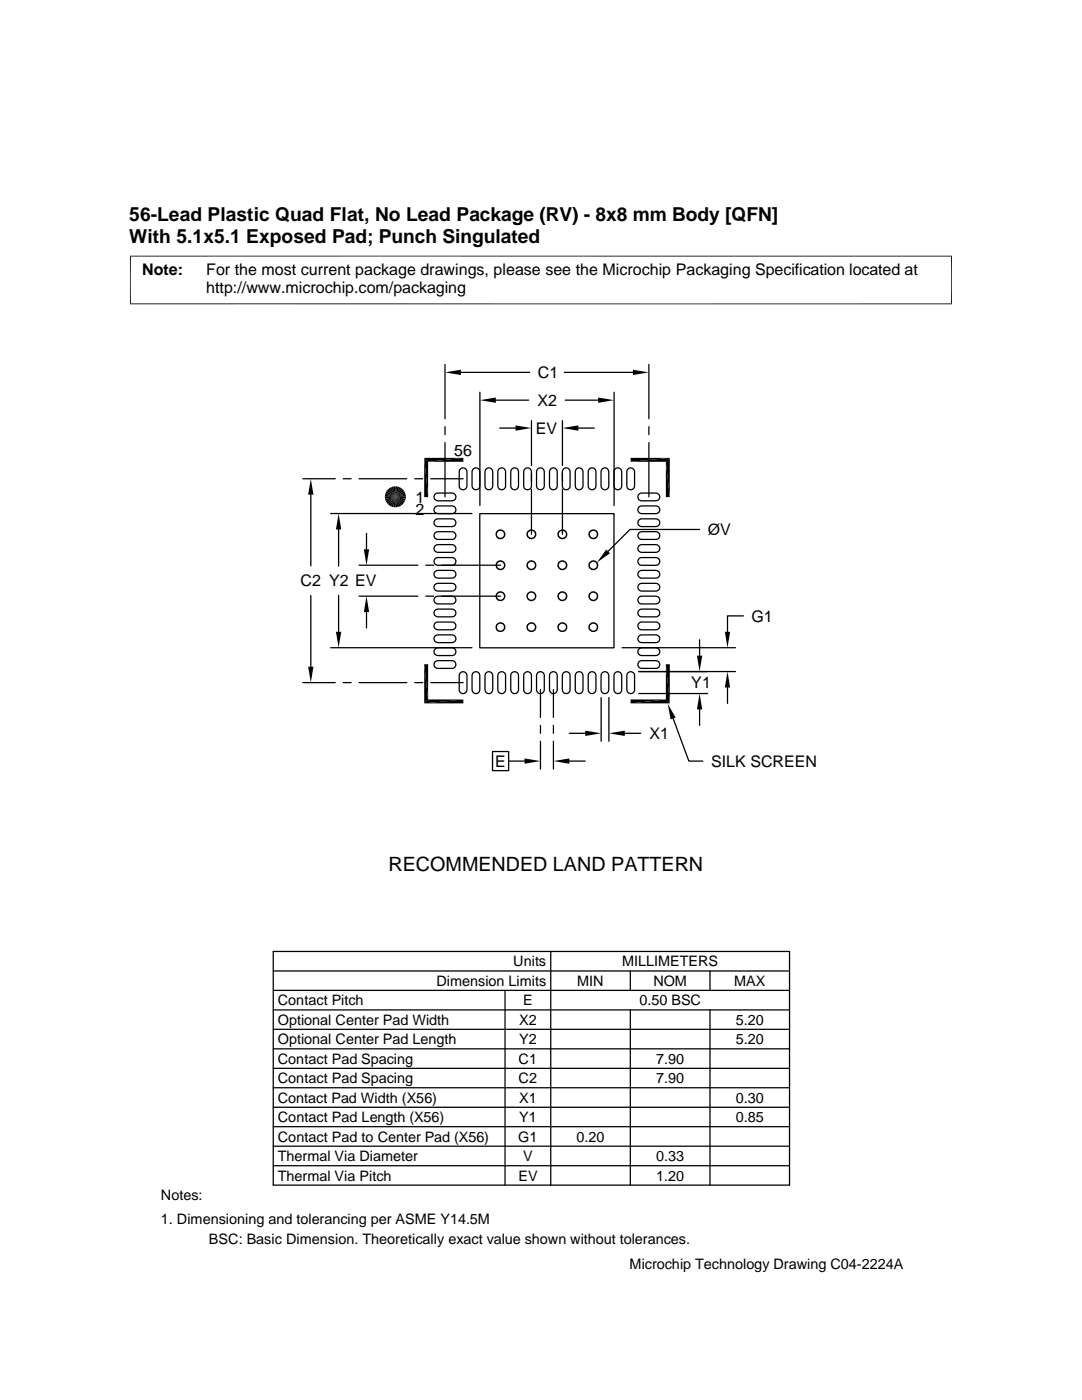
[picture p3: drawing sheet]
<svg xmlns="http://www.w3.org/2000/svg" width="216mm" height="279mm" viewBox="0 0 216 279" stroke-linecap="round" stroke-linejoin="round" font-family="sans-serif">
<g fill="none" stroke="#000" stroke-width=".25">
<path d="M88.8 72.7v10.9M92 74.3h13.7M95.8 78.3v22.6M98.9 79.9h6.6M112.6 74.3h13.7M112.8 79.9h6.6M122.5 78.3v22.6M129.5 72.7v10.9M60.4 95.5h6.5M62 98.7v14.2M68.5 95.5h1.6M71.6 95.5h9.6"/>
<path d="M82.8 95.5h1.5M85.9 95.5h6.5M86.7 98.7l.4-.3h3.1a.77 .77 0 0 1 .8 .8 .77 .77 0 0 1-.8 .7h-3.1a.77 .77 0 0 1-.4-1.2zM88.8 85.2v1.5M88.8 88.3v10.8M91.9 93.5l.3-.1a.77 .77 0 0 1 1 .7v2.9a.77 .77 0 0 1-.8 .7 .77 .77 0 0 1-.8-.7l.1-3.1zM94.5 93.5l.2-.1a.77 .77 0 0 1 1 .7v2.9a.77 .77 0 0 1-.7 .7 .77 .77 0 0 1-.8-.7v-2.9zM97.1 93.5l.2-.1a.77 .77 0 0 1 1 .7v2.9a.77 .77 0 0 1-.8 .7 .77 .77 0 0 1-.7-.7v-2.9zM99.7 93.5l.2-.1a.76 .76 0 0 1 1 .7v2.9a.77 .77 0 0 1-.8 .7 .77 .77 0 0 1-.8-.7v-2.9zM99.7 85.4h3.2M102.2 93.5l.2-.1a.77 .77 0 0 1 1.1 .7v2.9a.77 .77 0 0 1-.8 .7 .77 .77 0 0 1-.8-.7v-2.9zM104.8 93.5l.2-.1a.77 .77 0 0 1 1 .7v2.9a.77 .77 0 0 1-.7 .7 .77 .77 0 0 1-.8-.7v-3.1z"/>
<path d="M106 83.9v9M106 94.5v1.6M106 97.7v8.9M107.4 93.5l.2-.1a.77 .77 0 0 1 1 .7v2.9a.77 .77 0 0 1-.8 .7 .77 .77 0 0 1-.7-.7v-2.9zM110 93.5l.2-.1a.77 .77 0 0 1 1 .7v2.9a.77 .77 0 0 1-.8 .7 .77 .77 0 0 1-.8-.7v-2.9zM112.2 83.9v9M112.2 94.5v1.6M112.2 97.7v8.9M112.5 93.5l.3-.1a.76 .76 0 0 1 .9 .7v2.9a.77 .77 0 0 1-.7 .7 .77 .77 0 0 1-.8-.7v-2.9zM115.1 93.5l.2-.1a.77 .77 0 0 1 1 .7v2.9a.77 .77 0 0 1-.7 .7 .77 .77 0 0 1-.8-.7v-2.9zM115.4 85.4h3.2M117.7 93.5l.2-.1a.77 .77 0 0 1 1 .7v2.9a.77 .77 0 0 1-.8 .7 .77 .77 0 0 1-.7-.7v-3.1z"/>
<path d="M120.2 93.5l.3-.1a.77 .77 0 0 1 1 .7v2.9a.77 .77 0 0 1-.8 .7 .77 .77 0 0 1-.8-.7v-2.9zM122.8 93.5l.2-.1a.77 .77 0 0 1 1.1 .7v2.9a.77 .77 0 0 1-.8 .7 .77 .77 0 0 1-.8-.7v-2.9zM125.4 93.5l.2-.1a.76 .76 0 0 1 1 .7v2.9a.77 .77 0 0 1-.8 .7 .77 .77 0 0 1-.7-.7v-2.9zM127.6 98.6l.4-.2h2.9a.77 .77 0 0 1 .8 .8 .77 .77 0 0 1-.8 .7h-2.9a.78 .78 0 0 1-.7-.5 .78 .78 0 0 1 .3-.8zM129.5 85.2v1.5M129.5 88.3v10.8M62 118.9v14.2M66 102.5h28.2M67.6 105.7v7.3M67.6 118.8v7.3M71.6 119h11.8M71.6 112.8h11.8"/>
<path d="M73.1 106.4v3.2M85 119h1.6M85 112.8h1.6M86.7 101.3l.7-.3h2.8a.77 .77 0 0 1 .8 .7 .77 .77 0 0 1-.8 .8h-3.1a.77 .77 0 0 1-.4-1.2zM86.7 103.9l.7-.4h2.8a.77 .77 0 0 1 .8 .8 .77 .77 0 0 1-.8 .8h-3.1a.77 .77 0 0 1-.4-1.2zM86.7 106.4l.7-.3h2.8a.77 .77 0 0 1 .8 .8 .77 .77 0 0 1-.8 .8h-2.8l-.5-.2a.76 .76 0 0 1-.2-1.1zM86.7 109l.7-.3h2.8a.77 .77 0 0 1 .8 .8 .77 .77 0 0 1-.8 .7h-3.1a.77 .77 0 0 1-.4-1.2zM86.7 111.6l.4-.3h3.1a.77 .77 0 0 1 .8 .7 .77 .77 0 0 1-.8 .8h-3.1a.77 .77 0 0 1-.4-1.2zM86.7 114.2l.7-.4h2.8a.77 .77 0 0 1 .8 .8 .77 .77 0 0 1-.8 .8l-3.1-.1a.77 .77 0 0 1-.4-1.1zM86.7 116.7l.7-.3h2.8a.77 .77 0 0 1 .8 .8 .77 .77 0 0 1-.8 .8l-3.1-.1a.77 .77 0 0 1-.4-1.2zM86.7 119.3l.7-.3h2.8a.77 .77 0 0 1 .8 .8 .77 .77 0 0 1-.8 .7h-2.8l-.5-.1a.76 .76 0 0 1-.2-1.1zM88.1 119h11.8"/>
<path d="M88.1 112.8h11.8M95.7 102.5h26.8v26.8h-26.8zM127.6 119.1l.4-.1h2.9a.77 .77 0 0 1 .8 .8 .77 .77 0 0 1-.8 .7h-2.9a.77 .77 0 0 1-.7-.5 .77 .77 0 0 1 .3-.9zM127.6 116.6l.4-.2h2.9a.77 .77 0 0 1 .8 .8 .77 .77 0 0 1-.8 .8h-2.9a.77 .77 0 0 1-.7-.6 .77 .77 0 0 1 .3-.8zM127.6 114l.4-.2h2.9a.77 .77 0 0 1 .8 .8 .77 .77 0 0 1-.8 .8h-2.9a.77 .77 0 0 1-.7-.6 .77 .77 0 0 1 .3-.8zM127.6 111.4l.4-.1h2.9a.77 .77 0 0 1 .8 .7 .77 .77 0 0 1-.8 .8h-2.9a.78 .78 0 0 1-.7-.5 .78 .78 0 0 1 .3-.9zM127.6 108.8l.4-.1h2.9a.77 .77 0 0 1 .8 .8 .77 .77 0 0 1-.8 .7h-2.9a.77 .77 0 0 1-.7-.5 .77 .77 0 0 1 .3-.9zM127.6 106.3l.4-.2h2.9a.77 .77 0 0 1 .8 .8 .77 .77 0 0 1-.8 .8h-2.9a.77 .77 0 0 1-.7-.6 .77 .77 0 0 1 .3-.8zM127.6 103.7l.4-.2h2.9a.77 .77 0 0 1 .8 .8 .77 .77 0 0 1-.8 .8h-2.9a.77 .77 0 0 1-.7-.5 .77 .77 0 0 1 .3-.9zM127.6 101.1l.4-.1h2.9a.77 .77 0 0 1 .8 .7 .77 .77 0 0 1-.8 .8h-2.9a.77 .77 0 0 1-.7-.5 .77 .77 0 0 1 .3-.9zM139.6 105.7h-13.9l-4.4 4.3M60.4 136.2h6.5"/>
<path d="M66 129.3h28.2M68.5 136.2h1.6M71.6 136.2h9.6M73.1 122.2v3.1M82.8 136.2h1.5M85.9 136.2h6.5M86.7 121.9l.7-.3h2.8a.77 .77 0 0 1 .8 .7 .77 .77 0 0 1-.8 .8h-3.1a.77 .77 0 0 1-.4-1.2zM86.7 124.5l.4-.3 3.1-.1a.77 .77 0 0 1 .8 .8 .77 .77 0 0 1-.8 .8l-3.1-.1a.77 .77 0 0 1-.4-1.1zM86.7 127l.7-.3h2.8a.77 .77 0 0 1 .8 .8 .77 .77 0 0 1-.8 .7h-3.1a.77 .77 0 0 1-.4-1.2zM86.7 129.6l.7-.3h2.8a.77 .77 0 0 1 .8 .8 .77 .77 0 0 1-.8 .7h-3.1a.77 .77 0 0 1-.4-1.2zM86.7 132.2l.7-.4h2.8a.77 .77 0 0 1 .8 .8 .77 .77 0 0 1-.8 .8h-2.8l-.5-.2a.76 .76 0 0 1-.2-1zM91.8 134.4a.78 .78 0 0 1 .8-.3 .78 .78 0 0 1 .6 .7v2.8a.77 .77 0 0 1-.8 .8 .77 .77 0 0 1-.8-.8v-2.8z"/>
<path d="M94.3 134.4a.77 .77 0 0 1 .9-.3 .77 .77 0 0 1 .5 .7v2.8a.77 .77 0 0 1-.7 .8 .77 .77 0 0 1-.8-.8v-2.8zM96.9 134.4a.77 .77 0 0 1 .9-.3 .77 .77 0 0 1 .5 .7v2.8a.77 .77 0 0 1-.8 .8 .77 .77 0 0 1-.7-.8v-2.8zM99.5 134.4a.77 .77 0 0 1 .8-.3 .77 .77 0 0 1 .6 .7v2.8a.77 .77 0 0 1-.8 .8 .77 .77 0 0 1-.8-.8v-2.8zM102.1 134.4a.77 .77 0 0 1 .8-.3 .77 .77 0 0 1 .6 .7v2.8a.77 .77 0 0 1-.8 .8 .77 .77 0 0 1-.8-.8v-2.8zM104.6 134.4a.78 .78 0 0 1 .9-.3 .78 .78 0 0 1 .5 .7v2.8a.77 .77 0 0 1-.7 .8 .77 .77 0 0 1-.8-.8v-2.8zM107.2 134.4a.77 .77 0 0 1 .9-.3 .77 .77 0 0 1 .5 .7v2.8a.77 .77 0 0 1-.8 .8 .77 .77 0 0 1-.7-.8v-2.8zM107.8 137.6v5.6M109.8 134.4a.77 .77 0 0 1 .8-.3 .77 .77 0 0 1 .6 .7v2.8a.77 .77 0 0 1-.8 .8 .77 .77 0 0 1-.8-.8v-2.8zM110.4 137.6v5.6M112.4 134.4a.77 .77 0 0 1 .8-.3 .77 .77 0 0 1 .5 .7v2.8a.77 .77 0 0 1-.7 .8 .77 .77 0 0 1-.8-.8v-2.8zM114.9 134.4a.77 .77 0 0 1 .9-.3 .77 .77 0 0 1 .5 .7v2.8a.77 .77 0 0 1-.7 .8 .77 .77 0 0 1-.8-.8v-2.8zM117.5 134.4a.78 .78 0 0 1 .9-.3 .78 .78 0 0 1 .5 .7v2.8a.77 .77 0 0 1-.8 .8 .77 .77 0 0 1-.7-.8v-2.8z"/>
<path d="M120 139.2v8.7M120.1 134.4a.77 .77 0 0 1 .8-.3 .77 .77 0 0 1 .6 .7v2.8a.77 .77 0 0 1-.8 .8 .77 .77 0 0 1-.8-.8v-2.8zM121.5 139.2v8.7M122.7 134.4a.77 .77 0 0 1 .8-.3 .77 .77 0 0 1 .6 .7v2.8a.77 .77 0 0 1-.8 .8 .77 .77 0 0 1-.8-.8v-2.8zM124.1 129.3h22.6M125.2 134.4a.77 .77 0 0 1 .9-.3 .77 .77 0 0 1 .5 .7v2.8a.77 .77 0 0 1-.8 .8 .77 .77 0 0 1-.7-.8v-2.8zM127.5 138.4h13.7M127.5 134h19.2M127.6 132l.4-.2h2.9a.77 .77 0 0 1 .8 .8 .77 .77 0 0 1-.8 .8h-2.9a.77 .77 0 0 1-.7-.5 .77 .77 0 0 1 .3-.9zM127.6 129.4l.4-.1h2.9a.77 .77 0 0 1 .8 .8 .77 .77 0 0 1-.8 .7h-2.9a.77 .77 0 0 1-.7-.5 .77 .77 0 0 1 .3-.9zM127.6 126.9l.4-.2h2.9a.77 .77 0 0 1 .8 .8 .77 .77 0 0 1-.8 .7h-2.9a.77 .77 0 0 1-.7-.5 .77 .77 0 0 1 .3-.8zM127.6 124.3l.4-.2h2.9a.77 .77 0 0 1 .8 .8 .77 .77 0 0 1-.8 .8h-2.9a.78 .78 0 0 1-.7-.6 .78 .78 0 0 1 .3-.8z"/>
<path d="M127.6 121.7l.4-.1h2.9a.77 .77 0 0 1 .8 .7 .77 .77 0 0 1-.8 .8h-2.9a.77 .77 0 0 1-.7-.5 .77 .77 0 0 1 .3-.9zM139.6 127.7v3.2M145.2 137.2v3.2M148.3 122.9h-3.1v3.2M98.3 150h3.2v3.8h-3.2zM101.5 151.9h3.2M107.8 144.8v1.5M107.8 147.9v5.6M110.4 144.8v1.5M110.4 147.9v5.6M113.6 151.9h3.2M113.6 146.3h3.2"/>
<path d="M124.7 146.3h3.1M134.3 143.4l3.2 8.5h2.8M139.6 141.6v3.2M54.5 193.8h103M54.5 189.9h103v46.6h-103zM54.5 197.7h103M100.8 197.7v38.8M109.9 189.9v46.6M125.8 193.8v3.9M141.7 193.8v3.9M54.5 217.1h103M54.5 205.4h103"/>
<path d="M54.5 201.5h103M54.5 209.3h103M54.5 213.2h103M125.8 201.5v35M141.7 201.5v35M54.5 221h103M54.5 228.7h103M54.5 224.9h103M54.5 232.6h103"/>
</g>
<g fill="none" stroke="#000" stroke-width=".3">
<circle cx="99.9" cy="119" r=".85"/>
<circle cx="99.9" cy="112.8" r=".85"/>
<circle cx="99.9" cy="106.6" r=".85"/>
<circle cx="106" cy="119" r=".85"/>
<circle cx="106" cy="112.8" r=".85"/>
<circle cx="106" cy="106.6" r=".85"/>
<circle cx="112.2" cy="119" r=".85"/>
<circle cx="112.2" cy="112.8" r=".85"/>
<circle cx="112.2" cy="106.6" r=".85"/>
<circle cx="118.4" cy="119" r=".85"/>
<circle cx="118.4" cy="112.8" r=".85"/>
<circle cx="118.4" cy="106.6" r=".84"/>
<circle cx="99.9" cy="125.2" r=".85"/>
<circle cx="106" cy="125.2" r=".85"/>
<circle cx="112.2" cy="125.2" r=".85"/>
<circle cx="118.4" cy="125.2" r=".85"/>
</g>
<path d="M25.9 51.1h164M26 51v9.7M189.9 51v9.7M25.9 60.6h164" fill="none" stroke="#000" stroke-width=".2"/>
<g fill="#000">
<path d="M88.8 74.3l3.2-.5v1zM95.8 79.9l3.1-.6v1.1zM119.4 79.3l3.1 .6-3.1 .5zM126.3 73.8l3.2 .5-3.2 .5zM62 95.5l.5 3.2h-1zM76.8 99.6l2.1-.5-1.9 .8zM77 98.4l1.9 .7-2.1-.4zM77 99.9l1.9-.8-1.7 1.2zM77.2 98l1.7 1.1-1.9-.7zM77.4 97.7l1.5 1.4-1.7-1.1zM77.4 97.7l.3-.3 1.2 1.7zM77.7 97.4l.4-.2 .8 1.9z"/>
<path d="M78.1 97.2l.4-.1 .4 2zM79.3 97.1l.4 .1-.8 1.9zM79.7 97.2l.4 .2-1.2 1.7zM80.1 97.4l.3 .3-1.5 1.4zM78.9 99.1l1.5-1.4 .2 .3zM78.9 99.1l1.7-1.1 .2 .4zM78.9 99.1l2 .5-.1 .3zM78.9 99.1l1.9-.7 .1 .3zM84.6 91.4l.8 7.8h-.8zM84.6 91.4h7.9l-7.1 .8zM84.6 91.4l.8 .8v7zM85.4 92.2l7.1-.8v.8z"/>
<path d="M102.9 84.9l3.1 .5-3.1 .6zM112.2 85.4l3.2-.5v1.1zM125.8 91.4h7.8l-7.8 .8zM125.8 92.2l7.8-.8-.7 .8zM132.9 92.2l.7 7h-.7zM132.9 92.2l.7-.8v7.8zM67.6 102.5l.5 3.2h-1.1zM72.6 109.6h1.1l-.6 3.2zM77.2 100.3l1.7-1.2-1.5 1.5zM78.9 99.1l-1.2 1.8-.3-.3zM78.9 99.1l-.8 2-.4-.2zM78.9 99.1l-.4 2.1-.4-.1z"/>
<path d="M78.9 99.1l.8 2-.4 .1zM78.9 99.1l1.2 1.8-.4 .2zM78.9 99.1l1.5 1.5-.3 .3zM78.9 99.1l1.7 1.2-.2 .3zM78.9 99.1l1.9 .8-.2 .4zM121 109.7l.7 .7-2.6 1.9zM61.5 133.1h1l-.5 3.1zM67 126.1h1.1l-.5 3.2zM73.1 119l.6 3.2h-1.1zM84.6 132.6h.8v7zM85.4 139.6h7.1l-7.9 .8zM132.9 132.6l.7 7.8-.7-.8z"/>
<path d="M125.8 139.6h7.1l-7.1 .8zM132.9 132.6h.7v7.8zM139.1 130.9h1l-.5 3.1zM145.2 134l.5 3.2h-1.1zM144.6 126.1h1.1l-.5 3.2zM84.6 132.6l.8 7-.8 .8zM84.6 140.4l7.9-.8v.8zM104.7 151.4l3.1 .5-3.1 .5zM110.4 151.9l3.2-.5v1zM116.8 145.8l3.2 .5-3.2 .6zM121.5 146.3l3.2-.5v1.1zM125.8 140.4l7.1-.8 .7 .8z"/>
<path d="M133.2 140.4l1.6 2.8-1 .4zM139.6 138.4l.5 3.2h-1z"/>
</g>
<path d="M78.7 97v4.2M79.1 97v4.2M81 98.9h-4.2" fill="none" stroke="#000" stroke-width=".4"/>
<path d="M81 99.4h-4.2" fill="none" stroke="#000" stroke-width=".42"/>
<text font-size="3.9" x="77.5" y="173.8">RECOMMENDED LAND PATTERN</text>
<g font-size="3.8">
<text x="25.8" y="44.1">56-Lead Plastic Quad Flat, No Lead Package (RV) - 8x8 mm Body [QFN]</text>
<text x="25.8" y="48.5">With 5.1x5.1 Exposed Pad; Punch Singulated</text>
</g>
<g font-size="3.2">
<text x="28.4" y="54.9">Note:</text>
<text x="41.1" y="58.5">http://www.microchip.com/packaging</text>
<text x="41.1" y="54.9">For the most current package drawings, please see the Microchip Packaging Specification located at</text>
<text x="107.3" y="75.4">C1</text>
<text x="107.3" y="81">X2</text>
<text x="106.9" y="86.6">EV</text>
<text x="90.6" y="91">56</text>
<text x="82.9" y="100.3">1</text>
<text x="82.9" y="102.9">2</text>
<text x="141.2" y="106.8">ØV</text>
<text x="60" y="117">C2 Y2 EV</text>
<text x="149.9" y="124">G1</text>
<text x="137.9" y="137.4">Y1</text>
<text x="129.6" y="147.5">X1</text>
<text x="98.8" y="153">E</text>
<text x="141.9" y="153.1">SILK SCREEN</text>
</g>
<g font-size="2.9">
<text x="87.1" y="196.7">Dimension Limits</text>
<text x="102.4" y="192.9">Units</text>
<text x="115.2" y="196.7">MIN</text>
<text x="124.1" y="192.9">MILLIMETERS</text>
<text x="130.4" y="196.7">NOM</text>
<text x="146.5" y="196.7">MAX</text>
<text x="55.4" y="200.6">Contact Pitch</text>
<text x="104.4" y="200.6">E</text>
<text x="127.6" y="200.6">0.50 BSC</text>
<text x="55.4" y="204.5">Optional Center Pad Width</text>
<text x="55.4" y="208.4">Optional Center Pad Length</text>
<text x="103.6" y="208.4">Y2</text>
<text x="103.6" y="204.5">X2</text>
<text x="146.8" y="208.4">5.20</text>
<text x="146.8" y="204.5">5.20</text>
<text x="55.4" y="212.3">Contact Pad Spacing</text>
<text x="103.5" y="212.3">C1</text>
<text x="130.9" y="212.3">7.90</text>
<text x="55.4" y="216.2">Contact Pad Spacing</text>
<text x="55.4" y="220.1">Contact Pad Width (X56)</text>
<text x="103.5" y="216.2">C2</text>
<text x="103.6" y="220.1">X1</text>
<text x="130.9" y="216.2">7.90</text>
<text x="146.8" y="220.1">0.30</text>
<text x="55.4" y="227.8">Contact Pad to Center Pad (X56)</text>
<text x="55.4" y="223.9">Contact Pad Length (X56)</text>
<text x="103.4" y="227.8">G1</text>
<text x="103.6" y="223.9">Y1</text>
<text x="115" y="227.8">0.20</text>
<text x="146.8" y="223.9">0.85</text>
<text x="55.4" y="231.7">Thermal Via Diameter</text>
<text x="104.4" y="231.7">V</text>
<text x="130.9" y="231.7">0.33</text>
<text x="32.1" y="239.6">Notes:</text>
<text x="55.4" y="235.6">Thermal Via Pitch</text>
<text x="103.4" y="235.6">EV</text>
<text x="130.9" y="235.6">1.20</text>
<text x="32.1" y="244.2">1. Dimensioning and tolerancing per ASME Y14.5M</text>
<text x="41.7" y="248.2">BSC: Basic Dimension. Theoretically exact value shown without tolerances.</text>
<text x="125.6" y="253.3">Microchip Technology Drawing C04-2224A</text>
</g>
</svg>
